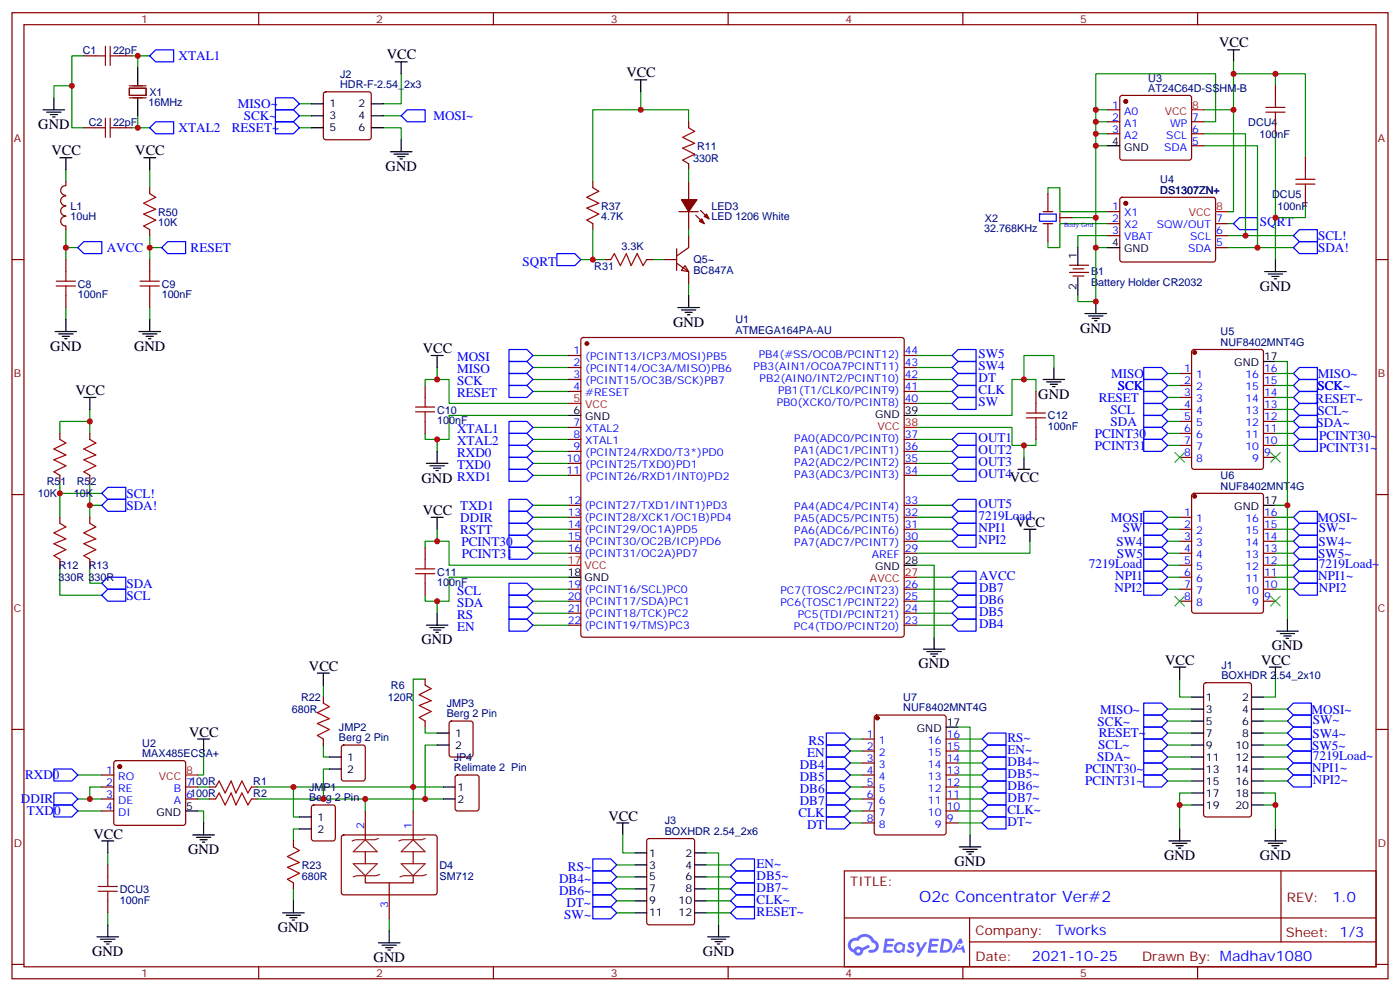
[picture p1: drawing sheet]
<svg xmlns="http://www.w3.org/2000/svg" width="412mm" height="292mm" viewBox="0 0 412 292" stroke-linecap="round" stroke-linejoin="round" font-family="sans-serif">
<g fill="none" stroke="#870000" stroke-width=".35">
<path d="M3.5 3.7h405.4v284.4h-405.4zM7.1 7.3h398.2v277.3h-398.2zM76.2 3.7v3.6M145.3 3.7v3.6M214.5 3.7v3.6M283.6 3.7v3.6M352.8 3.7v3.6M3.5 76.4h3.6M405.3 76.4h3.6M3.5 145.6h3.6M405.3 145.6h3.6M3.5 214.7h3.6"/>
<path d="M405.3 214.7h3.6M248.7 256.3h156.6v28.3h-156.6zM377.3 256.4v20.8M248.7 270.2h156.5M285.6 277.2h119.6M285.6 270.2v14.1M3.5 283.8h3.6M76.2 284.6v3.5M145.3 284.6v3.5M214.5 284.6v3.5M283.6 284.6v3.5M352.8 284.6v3.5"/>
<path d="M405.3 283.8h3.6"/>
</g>
<g fill="#5487ff">
<path d="M267.7 277.5a1.22 1.22 0 0 1 1.7 .3l-.4 .5a.47 .47 0 0 0-.3-.4 .47 .47 0 0 0-.5 .2l.1 .3a1.14 1.14 0 0 1 .8 1.7 1.14 1.14 0 0 1-1.9 0l-.2-.2 .5-.5 .7 .4a.29 .29 0 0 0 .3-.3 .29 .29 0 0 0-.2-.3 1.04 1.04 0 0 1-.6-1.7z"/>
<path d="M260.7 276.3h2.4l.3 .1-.2 .5-1.8 .1-.1 .9h1.5l.3 .3-.3 .4h-1.6l-.2 1.1h1.7l.2 .3-.2 .4h-2.6z"/>
<path d="M273.8 276.3h2.4l.3 .1-.1 .5-1.8 .1-.2 .9h1.6l.3 .3-.4 .4h-1.6l-.1 1.1h1.7l.2 .3-.2 .4h-2.6z"/>
<path d="M282.6 276.3h.7l.3 1.2-.6 .3a.69 .69 0 0 0-1 .3 .69 .69 0 0 0 .4 1 .69 .69 0 0 0 .9-.6l.5-.3 .6 2.2h-.8l-.2-.9h-1.8l-.5 .9h-.8z"/>
<path d="M269.8 277.3h.8l.6 1.9 1.1-1.9h.9l-2.6 4.2h-.8l.9-1.5z"/>
<path d="M277.4 276.3l-.6 4.1h1.3a2.11 2.11 0 0 0 2.5-2.1 2.11 2.11 0 0 0-2.5-2zM278.1 277a1.39 1.39 0 0 1 1.7 1.4 1.39 1.39 0 0 1-1.8 1.3h-.3z"/>
<path d="M263.7 277.9a1.54 1.54 0 0 0-.1 2.1 1.54 1.54 0 0 0 2.2 .2l.6 .2 .3-2.3-.2-.2-.4-.1a1.49 1.49 0 0 0-2.4 .1zM264 278.9a.94 .94 0 0 1 1.8 0 .94 .94 0 0 1-1.8 0z"/>
<path d="M250.4 276.6a2.18 2.18 0 0 0 1.1 3.8 1.44 1.44 0 0 0 1.6 .9 1.44 1.44 0 0 0 1.2-1.5l2-1-.5-.7-1.9 .9a1.47 1.47 0 0 0-2.4 .5 1.39 1.39 0 0 1-.7-2 1.39 1.39 0 0 1 2-.5 2.12 2.12 0 0 1 2.2-1.3 2.12 2.12 0 0 1 1.9 1.7 1.14 1.14 0 0 1 1.1 1.4 1.14 1.14 0 0 1-1.7 .8 .43 .43 0 0 0-.5 .3 .43 .43 0 0 0 .4 .5 1.98 1.98 0 0 0 2.5-1.2 1.98 1.98 0 0 0-1.2-2.5 3.1 3.1 0 0 0-5.3-.7l-.9 .1zM252.3 279.9a.55 .55 0 0 1 1.1 0 .55 .55 0 0 1-1.1 0z"/>
<circle cx="282.6" cy="278.4" r=".26"/>
</g>
<g fill="none" stroke="#000" stroke-width=".35">
<path d="M40.6 20v5.3M116.4 18.2h3.5M118.2 18.2v3.5M361.6 14.7h3.5M363.4 14.7v3.5M12.7 32.3h6.3M13.8 33h4.2M14.8 33.7h2.1M15.5 34.4h.7M15.9 28.8v3.5M40.6 28.8v5.3M91.7 30.6h3.5"/>
<path d="M91.7 34.1h3.5M91.7 37.6h3.5M109.4 30.6h3.5M109.4 34.1h3.5M109.4 37.6h3.5M187 23.5h3.5M188.7 23.5v3.5M17.6 46.4h3.6M19.4 46.4v3.6M42.3 46.4h3.6M44.1 46.4v3.6M115 44.7h6.4"/>
<path d="M116.1 45.4h4.2M117.1 46.1h2.1M117.8 46.8h.7M118.2 41.1v3.6M326.3 42.9h3.5M317.5 72.9v5.3M326.3 72.9h3.5M372.5 79.9h6.4M375.7 76.4v3.5M16.2 97.6h6.4M17.3 98.3h4.2M18.3 99h2.2"/>
<path d="M19 99.7h.8M19.4 94.1v3.5M40.9 97.6h6.4M42 98.3h4.2M43 99h2.2M43.7 99.7h.7M44.1 94.1v3.5M199.7 90.5h6.3M200.7 91.2h4.3M201.8 91.9h2.1M202.5 92.6h.7M202.8 87v3.5"/>
<path d="M317.5 81.7v5.3M319.6 92.3h6.4M320.7 93h4.2M321.7 93.7h2.1M322.4 94.4h.7M322.8 88.8v3.5M373.6 80.6h4.2M374.6 81.4h2.2M375.4 82.1h.7M24.7 117h3.5M26.5 117v3.5M127 104.6h3.5"/>
<path d="M128.8 104.6v3.6M307.3 111.7h6.3M308.3 112.4h4.3M309.4 113.1h2.1M310.1 113.8h.7M310.4 108.2v3.5M372.2 106.4h3.5M125.6 136.4h6.3M126.6 137.1h4.3M127.7 137.8h2.1M128.4 138.5h.7M128.8 132.9v3.5"/>
<path d="M167.6 122.3h3.5M266.3 122.3h3.6M299.9 138.1h3.5M301.6 134.6v3.5M127 152.3h3.5M128.8 152.3v3.5M301.6 155.8h3.6M303.4 155.8v3.5M372.2 148.7h3.5M167.6 169.9h3.5M266.3 166.4h3.6M93.5 198.1h3.5"/>
<path d="M95.2 198.1v3.5M125.6 184h6.3M126.6 184.7h4.3M127.7 185.4h2.1M128.4 186.1h.7M128.8 180.5v3.5M272 191.1h6.3M273 191.8h4.3M274.1 192.5h2.1M274.8 193.2h.7M275.2 187.5v3.6M345.7 196.4h3.5"/>
<path d="M347.5 196.4v3.5M373.9 196.4h3.6M375.7 196.4v3.5M376.1 185.8h6.3M377.1 186.5h4.3M378.2 187.2h2.1M378.9 187.9h.7M379.2 182.2v3.6M58.2 217.5h3.5M60 217.5v3.6M128.8 215.8h3.5M128.8 219.3h3.5"/>
<path d="M278.7 214h3.5M351 215.8h3.5M351 219.3h3.5M351 205.2h3.5M351 208.7h3.5M351 212.2h3.5M368.7 215.8h3.5M368.7 219.3h3.5M368.7 205.2h3.5M368.7 208.7h3.5M368.7 212.2h3.5M54.7 238.7h3.5"/>
<path d="M97 222.8h3.5M97 226.3h3.5M130.5 231.6h3.6M130.5 235.2h3.6M351 222.8h3.5M351 226.3h3.5M351 229.9h3.5M351 233.4h3.5M351 236.9h3.5M368.7 222.8h3.5M368.7 226.3h3.5M368.7 229.9h3.5"/>
<path d="M368.7 233.4h3.5M368.7 236.9h3.5M30 247.5h3.5M31.7 247.5v3.5M56.8 245.7h6.3M57.9 246.5h4.2M58.9 247.2h2.1M59.6 247.9h.7M60 242.2v3.5M88.2 240.5h3.5M88.2 244h3.5M181.7 242.2h3.5"/>
<path d="M183.4 242.2v3.5M187 251h3.5M187 254.6h3.5M187 258.1h3.5M204.6 251h3.5M204.6 254.6h3.5M204.6 258.1h3.5M282.6 249.3h6.3M283.6 250h4.3M284.7 250.7h2.1M285.4 251.4h.7M285.8 245.7v3.6"/>
<path d="M344.3 247.5h6.4M345.4 248.2h4.2M346.4 248.9h2.1M347.1 249.6h.7M347.5 244v3.5M372.5 247.5h6.4M373.6 248.2h4.2M374.6 248.9h2.2M375.4 249.6h.7M375.7 244v3.5M28.6 275.7h6.3M29.6 276.4h4.3"/>
<path d="M30.7 277.1h2.1M31.4 277.8h.7M31.7 272.2v3.5M83.3 268.7h6.3M84.3 269.4h4.2M85.4 270.1h2.1M86.1 270.8h.7M86.4 265.1v3.6M111.5 277.5h6.3M112.5 278.2h4.3M113.6 278.9h2.1M114.3 279.6h.7"/>
<path d="M114.7 274v3.5M187 268.7h3.5M187 261.6h3.5M187 265.1h3.5M204.6 268.7h3.5M204.6 261.6h3.5M204.6 265.1h3.5M208.5 275.7h6.3M209.5 276.4h4.3M210.6 277.1h2.1M211.3 277.8h.7M211.7 272.2v3.5"/>
</g>
<g fill="none" stroke="#008700" stroke-width=".35">
<path d="M24.7 16.4h-3.5v21.2h3.5M38.8 16.4h1.8v3.6M40.6 16.4h3.5M363.4 18.2v44.1h-1.8M21.2 25.3h-5.3v3.5M40.6 34.1v3.5h-1.8M40.6 37.6h3.5M88.2 37.6h3.5M88.2 34.1h3.5M88.2 30.6h3.5M112.9 37.6h5.3v3.5M112.9 34.1h5.3"/>
<path d="M118.2 21.7v8.9h-5.3M188.7 27v5.3M202.8 35.8v-3.5h-28.2v21.2M322.8 32.3h3.5M322.8 35.8h3.5M322.8 39.4h3.5M354.5 39.4h12.4v30h-5.3M354.5 35.8h3.6v-14.1h-35.3v67.1h-5.3v-1.8M354.5 32.3h8.9M363.4 21.7h12.3v3.6M375.7 21.7h8.8v24.7M375.7 39.4v37"/>
<path d="M19.4 50v3.5M44.1 50v5.2M202.8 50v3.5M308.7 57v-1.8h3.5v7.1h14.1M322.8 42.9h3.5M354.5 42.9h15.9v30h-8.8M19.4 72.9h3.5M19.4 67.6v8.8M44.1 72.9h3.5M44.1 69.4v7M171.1 76.4h3.5M174.6 67.6v8.8h3.6"/>
<path d="M192.3 76.4h3.5M202.8 67.6v1.8M315.7 64.1h7.1M322.8 72.9h3.5M326.3 69.4h-8.8v3.5M326.3 65.8h-14.1v7.1h-3.5v-1.8M361.6 65.8h1.8M366.9 69.4h14.1M370.4 72.9h10.6M384.5 60.5v3.6h-8.8M19.4 90.5v3.6M44.1 90.5v3.6"/>
<path d="M202.8 83.5v3.5M125.2 113.5v-1.8h7.1v7h35.3M128.8 108.2v3.5M157 115.2h10.6M157 111.7h10.6M157 108.2h10.6M157 104.6h10.6M269.9 115.2h10.6M269.9 111.7h10.6M269.9 118.7h10.6M269.9 108.2h10.6M269.9 104.6h10.6"/>
<path d="M305.2 115.2v-3.5h-7.1v10.6h-28.2M310.4 108.2v-3.6h-8.8v7.1M344 109.9h3.5M344 113.5h3.5M344 117h3.5M375.7 106.4h3.5v75.8M375.7 109.9h5.3M375.7 113.5h5.3M375.7 117h5.3M17.6 127.6v-3.6h8.9v3.6M26.5 120.5v3.5M128.8 129.3v3.6"/>
<path d="M157 139.9h10.6M157 136.4h10.6M157 132.9h10.6M157 129.3h10.6M157 125.8h10.6M167.6 122.3h-35.3v7h-7.1v-1.7M269.9 125.8h28.2v5.3h7.1v-1.8M269.9 139.9h10.6M269.9 136.4h10.6M269.9 132.9h10.6M269.9 129.3h10.6M301.6 131.1v3.5"/>
<path d="M344 120.5h3.5M344 124h3.5M344 127.6h3.5M344 131.1h3.5M375.7 120.5h5.3M375.7 124h5.3M375.7 127.6h5.3M375.7 131.1h5.3M17.6 145.2h12.4M17.6 141.7v10.6M26.5 148.7h3.5M26.5 141.7v10.6"/>
<path d="M128.8 155.8v3.5M157 159.3h10.6M157 155.8h10.6M157 152.3h10.6M157 148.7h10.6M269.9 159.3h10.6M269.9 155.8h10.6M269.9 152.3h10.6M269.9 148.7h10.6M303.4 159.3v3.5h-33.5M344 159.3h3.5M344 155.8h3.5"/>
<path d="M344 152.3h3.5M375.7 159.3h5.3M375.7 155.8h5.3M375.7 152.3h5.3M375.7 148.7h3.5M17.6 166.4v8.8h12.4M26.5 166.4v5.3h3.5M125.2 161.1v-1.8h7.1v7.1h35.3M128.8 177v3.5M157 177h10.6M157 173.4h10.6M157 162.8h10.6"/>
<path d="M167.6 169.9h-35.3v7.1h-7.1v-1.8M269.9 166.4h5.3v21.1M269.9 177h10.6M269.9 173.4h10.6M269.9 169.9h10.6M344 173.4h3.5M344 169.9h3.5M344 162.8h3.5M344 166.4h3.5M375.7 173.4h5.3M375.7 169.9h5.3M375.7 162.8h5.3"/>
<path d="M375.7 166.4h5.3M125.2 199.9h-3.5v31.7h-45.9M157 184h10.6M157 180.5h10.6M269.9 184h10.6M269.9 180.5h10.6M347.5 199.9v5.3h3.5M375.7 199.9v5.3h-3.5M95.2 219.3v3.5h1.8M95.2 201.6v3.6M125.2 214v1.8h3.6M128.8 219.3h-3.6v15.9h-49.4"/>
<path d="M250.5 217.5h3.5M282.2 214h3.6v31.7M282.2 217.5h7.1M344 219.3h7M344 215.8h7M344 212.2h7M344 208.7h7M372.2 219.3h7M372.2 215.8h7M372.2 212.2h7M372.2 208.7h7M22.9 235.2h3.6"/>
<path d="M22.9 238.7h7.1M22.9 228.1h7.1M30 231.6h-3.5v3.6h3.5M58.2 238.7h1.8v3.5M58.2 235.2h3.5M58.2 231.6h3.5M60 221.1v7h-1.8M86.4 231.6v8.9h1.8M97 226.3h-1.8v8.9M107.6 235.2v3.5M125.2 235.2h5.3M130.5 231.6h-8.8v7.1"/>
<path d="M250.5 235.2h3.5M250.5 231.6h3.5M250.5 238.7h3.5M250.5 228.1h3.5M250.5 221.1h3.5M250.5 224.6h3.5M282.2 235.2h7.1M282.2 231.6h7.1M282.2 238.7h7.1M282.2 228.1h7.1M282.2 221.1h7.1M282.2 224.6h7.1"/>
<path d="M344 222.8h7M344 226.3h7M344 229.9h7M347.5 236.9h3.5M351 233.4h-3.5v10.6M372.2 233.4h3.5v10.6M372.2 222.8h7M372.2 236.9h3.5M372.2 226.3h7M372.2 229.9h7M31.7 251v3.6M88.2 244h-1.8v3.5"/>
<path d="M181.7 254.6h5.3M181.7 258.1h5.3M183.4 245.7v5.3h3.6M208.1 251h3.6v21.2M208.1 254.6h7.1M208.1 258.1h7.1M250.5 242.2h3.5M282.2 242.2h7.1M31.7 268.7v3.5M86.4 261.6v3.5M114.7 270.4v3.6M181.7 261.6h5.3"/>
<path d="M181.7 265.1h5.3M181.7 268.7h5.3M208.1 261.6h7.1M208.1 265.1h7.1M208.1 268.7h7.1"/>
</g>
<g fill="none" stroke="#a10000" stroke-width=".35">
<path d="M28.2 16.4h2.8M31 13.6v5.7M32.5 16.4h2.8M32.5 13.6v5.7M28.2 37.6h2.8M31 34.8v5.6M32.5 34.8v5.6M32.5 37.6h2.8M202.8 37.6l1.8 1.1-3.5 1.7 3.5 1.8-3.5 1.4 3.5 1.8-3.5 1.7 1.7 1.1M372.9 33h5.6M372.9 31.6h5.6M375.7 28.8v2.8"/>
<path d="M375.7 33v2.8M44.1 57l1.8 1.1-3.6 1.7 3.6 1.8-3.6 1.4 3.6 1.8-3.6 1.7 1.8 1.1M174.6 55.2l1.8 1.1-3.5 1.8 3.5 1.7-3.5 1.4 3.5 1.8-3.5 1.8 1.7 1M381.7 54.2h5.6M381.7 52.8h5.6M384.5 50v2.8M384.5 54.2v2.8M19.4 79.9v2.9M44.1 79.9v2.9M179.9 76.4l1.1-1.8 1.7 3.6 1.8-3.6 1.4 3.6 1.8-3.6 1.7 3.6 1.1-1.8M16.6 84.2h5.6M16.6 82.8h5.6"/>
<path d="M19.4 84.2v2.8M41.3 84.2h5.6M41.3 82.8h5.6M44.1 84.2v2.8M122.4 119.8h5.7M125.2 117v2.8M305.2 118.7v2.9M17.6 129.3l1.8 1.1-3.5 1.8 3.5 1.7-3.5 1.4 3.5 1.8-3.5 1.8 1.7 1M26.5 129.3l1.7 1.1-3.5 1.8 3.5 1.7-3.5 1.4 3.5 1.8-3.5 1.8 1.8 1M122.4 121.2h5.7M125.2 121.2v2.8M302.3 123h5.7"/>
<path d="M302.3 121.6h5.7M305.2 123v2.8M17.6 154l1.8 1.1-3.5 1.7 3.5 1.8-3.5 1.4 3.5 1.8-3.5 1.7 1.7 1.1M26.5 154l1.7 1.1-3.5 1.7 3.5 1.8-3.5 1.4 3.5 1.8-3.5 1.7 1.8 1.1M122.4 168.8h5.7M122.4 167.4h5.7M125.2 164.6v2.8M125.2 168.8v2.9M95.2 206.9l1.8 1.1-3.5 1.8 3.5 1.7-3.5 1.4 3.5 1.8-3.5 1.8 1.7 1M125.2 201.6l1.8 1.1-3.5 1.8 3.5 1.7-3.5 1.4 3.5 1.8-3.5 1.8 1.7 1M63.5 235.2l1.1-1.8 1.7 3.5 1.8-3.5 1.4 3.5 1.8-3.5 1.7 3.5 1.1-1.7M63.5 231.6l1.1-1.7 1.7 3.5 1.8-3.5 1.4 3.5 1.8-3.5 1.7 3.5 1.1-1.8"/>
<path d="M31.7 258.1v2.8M86.4 249.3l1.8 1-3.5 1.8 3.5 1.8-3.5 1.4 3.5 1.7-3.5 1.8 1.7 1.1M28.9 262.3h5.7M28.9 260.9h5.7M31.7 262.3v2.8"/>
</g>
<g fill="none" stroke="#870000" stroke-width=".35">
<path d="M24.7 16.4h3.5M35.3 16.4h3.5M24.7 37.6h3.5M35.3 37.6h3.5M95.5 27.2l.5-.2h12.7l.5 .2 .2 .5v12.7l-.3 .5-.4 .2h-12.7l-.5-.2-.3-.5v-12.7zM202.8 35.8v1.8M326.3 32.3h3.5M326.3 35.8h3.5M326.3 39.4h3.5M330.1 28.3l.5-.2h19.7l.5 .2 .2 .5v17.6l-.2 .5-.5 .2h-19.7l-.5-.2-.3-.5v-17.6zM351 35.8h3.5M351 39.4h3.5"/>
<path d="M375.7 25.3v3.5M375.7 35.8v3.6M19.4 57.7a1.41 1.41 0 0 0-1.5 1.4 1.41 1.41 0 0 0 1.5 1.4M19.4 54.7a1.41 1.41 0 0 0-1.5 1.4 1.41 1.41 0 0 0 1.5 1.4M19.4 53.5v1M44.1 55.2v1.8M174.6 53.5v1.7M202.8 48.2v1.8M202.8 53.5v5.3M308.7 57v5.3M330.1 58.3l.5-.2h27l.5 .7-.1 17.9-.6 .4h-27.1l-.5-.7v-17.6zM351 42.9h3.5"/>
<path d="M384.5 46.4v3.6M384.5 57v3.5M19.4 60.7a1.41 1.41 0 0 0-1.5 1.4 1.41 1.41 0 0 0 1.5 1.4M19.4 63.7a1.41 1.41 0 0 0-1.5 1.4 1.41 1.41 0 0 0 1.5 1.4v1.1M19.4 76.4v3.5M44.1 67.6v1.8M44.1 76.4v3.5M174.6 65.8v1.8M178.2 76.4h1.7M190.5 76.4h1.8M195.8 76.4h3.5M199.3 77.5l3.5 2.4v3.6"/>
<path d="M199.3 73.2v6.4M200 62.3h5.7M201.8 78.2l1 1.7-2.1-.3zM202.8 62.3v5.3M202.8 69.4v3.5l-3.5 2.5M205 63.4l2.4 2.4M206.4 61.9l2.4 2.5M307.3 62.3h2.8M307.3 65.8h2.8M308.7 65.8v5.3M312.2 62.7v2.8M312.2 64.1h3.5"/>
<path d="M315 78.1h5.7M316.1 79.1h3.2M326.3 62.3h3.5M326.3 65.8h3.5M326.3 69.4h3.5M358.1 65.8h3.5M358.1 69.4h3.5M358.1 72.9h3.5M19.4 87v3.5M44.1 87v3.5M171.3 99.5l.5-.2h93.8l.5 .2 .2 .5v86.8l-.2 .5-.5 .2h-93.8l-.5-.2-.2-.5v-86.8zM315 80.2h5.7"/>
<path d="M316.1 81.2h3.2M125.2 113.5v3.5M167.6 104.6h3.5M167.6 108.2h3.5M167.6 111.7h3.5M167.6 115.2h3.5M266.3 104.6h3.6M266.3 108.2h3.6M266.3 111.7h3.6M266.3 115.2h3.6M266.3 118.7h3.6M305.2 115.2v3.5"/>
<path d="M347.5 109.9h3.5M347.5 113.5h3.5M347.5 117h3.5M351.2 103.1l.5-.2h19.8l.6 .4 .1 34.1-.5 .7h-20l-.6-.4-.1-34.1zM372.2 109.9h3.5M372.2 113.5h3.5M372.2 117h3.5M17.6 127.6v1.7M17.6 139.9v1.8M26.5 127.6v1.7M26.5 139.9v1.8M125.2 124v3.6"/>
<path d="M167.6 125.8h3.5M167.6 129.3h3.5M167.6 132.9h3.5M167.6 136.4h3.5M167.6 139.9h3.5M266.3 129.3h3.6M266.3 132.9h3.6M266.3 136.4h3.6M266.3 139.9h3.6M305.2 125.8v3.5M347.5 120.5h3.5M347.5 124h3.5"/>
<path d="M347.5 127.6h3.5M347.5 131.1h3.5M347.5 134.6h3.5M372.2 120.5h3.5M372.2 124h3.5M372.2 127.6h3.5M372.2 131.1h3.5M372.2 134.6h3.5M17.6 152.3v1.7M26.5 152.3v1.7M167.6 148.7h3.5M167.6 152.3h3.5"/>
<path d="M167.6 155.8h3.5M167.6 159.3h3.5M266.3 148.7h3.6M266.3 152.3h3.6M266.3 155.8h3.6M266.3 159.3h3.6M347.5 152.3h3.5M347.5 155.8h3.5M347.5 159.3h3.5M351.2 145.4l.5-.2h19.8l.6 .4 .1 34.2-.5 .6-20 .1-.6-.5-.1-34.1zM372.2 152.3h3.5M372.2 155.8h3.5"/>
<path d="M372.2 159.3h3.5M17.6 164.6v1.8M26.5 164.6v1.8M125.2 161.1v3.5M125.2 171.7v3.5M167.6 162.8h3.5M167.6 173.4h3.5M167.6 177h3.5M266.3 162.8h3.6M266.3 173.4h3.6M266.3 177h3.6M347.5 162.8h3.5"/>
<path d="M347.5 173.4h3.5M347.5 177h3.5M347.5 166.4h3.5M347.5 169.9h3.5M372.2 162.8h3.5M372.2 173.4h3.5M372.2 177h3.5M372.2 166.4h3.5M372.2 169.9h3.5M125.2 199.9v1.7M167.6 180.5h3.5M167.6 184h3.5"/>
<path d="M266.3 180.5h3.6M266.3 184h3.6M95.2 205.2v1.7M95.2 217.5v1.8M100.8 219.5l.4-.2h5.7l.6 .4 .1 9.5-.5 .6-5.9 .1-.6-.5-.1-9.4zM125.2 212.2v1.8M132.5 212.4l.5-.2h5.6l.7 .5v9.4l-.4 .7h-5.9l-.7-.4v-9.5zM254 217.5h3.5M257.8 210.7l.4-.2h19.8l.6 .4 .1 34.1-.5 .7h-20l-.6-.4-.1-34.1zM278.7 217.5h3.5M354.8 201.1l.4-.2h12.7l.7 .5 .1 38.3-.5 .7-13 .1-.6-.5-.1-38.4zM30 235.2h3.5"/>
<path d="M30 231.6h3.5M30 228.1h3.5M30 238.7h3.5M33.7 224.1l.5-.2h19.8l.5 .2 .2 .5v17.6l-.3 .5-.4 .2h-19.8l-.5-.2-.2-.5v-17.6zM54.7 235.2h3.5M54.7 231.6h3.5M61.7 235.2h1.8M61.7 231.6h1.8M74.1 235.2h1.7M74.1 231.6h1.7M92 237.1l.4-.2h5.7l.6 .5 .1 9.4-.5 .7h-5.9l-.6-.5-.1-9.4zM107.6 238.7v8.5"/>
<path d="M121.7 238.7v8.5M134.3 228.3l.5-.2h5.6l.7 .4v9.5l-.5 .6-5.8 .1-.7-.5v-9.4zM254 235.2h3.5M254 231.6h3.5M254 228.1h3.5M254 238.7h3.5M254 221.1h3.5M254 224.6h3.5M278.7 235.2h3.5M278.7 231.6h3.5M278.7 228.1h3.5M278.7 238.7h3.5"/>
<path d="M278.7 221.1h3.5M278.7 224.6h3.5M31.7 254.6v3.5M86.4 247.5v1.8M86.4 259.9v1.7M100.8 246l.4-.3 27.1 .1 .5 .7-.1 16.5-.6 .4-27.1-.1-.5-.6v-16.2zM107.6 257.7v2.2h14.1v-2.2M107.6 250.7v3.5M114.7 259.9v10.5M121.7 250.7v3.5M190.7 247l.5-.2h12.7l.7 .4v24.3l-.5 .6-12.9 .1-.6-.5-.1-24.2zM254 242.2h3.5"/>
<path d="M278.7 242.2h3.5M31.7 265.1v3.6"/>
</g>
<g fill="none" stroke="#00f" stroke-width=".35">
<path d="M44.1 16.4l1.8-1.7h5.3v3.5h-5.3zM44.1 37.6l1.8-1.8h5.3v3.6h-5.3zM81.1 35.8h5.3l1.8 1.8-1.8 1.8h-5.3zM81.1 32.3h5.3l1.8 1.8-1.8 1.7h-5.3zM81.1 28.8h5.3l1.8 1.8-1.8 1.7h-5.3zM119.9 32.3h5.3v3.5h-5.3l-1.7-1.7zM22.9 72.9l1.8-1.8h5.3v3.5h-5.3zM47.6 72.9l1.8-1.8h5.3v3.5h-5.3zM164 74.6h5.3l1.8 1.8-1.8 1.8h-5.3zM365.1 64.1h5.3v3.5h-5.3l-1.7-1.8zM381 69.4l1.8-1.8h5.3v3.5h-5.3zM381 72.9l1.8-1.8h5.3v3.5h-5.3z"/>
<path d="M149.9 113.5h5.3l1.8 1.7-1.8 1.8h-5.3zM149.9 109.9h5.3l1.8 1.8-1.8 1.8h-5.3zM149.9 106.4h5.3l1.8 1.8-1.8 1.7h-5.3zM149.9 102.9h5.3l1.8 1.7-1.8 1.8h-5.3zM280.5 104.6l1.7-1.7h5.3v3.5h-5.3zM280.5 111.7l1.7-1.8h5.3v3.6h-5.3zM280.5 118.7l1.7-1.7h5.3v3.5h-5.3zM282.2 106.4h5.3v3.5h-5.3l-1.7-1.7zM282.2 113.5h5.3v3.5h-5.3l-1.7-1.8zM336.9 111.7h5.3l1.8 1.8-1.8 1.7h-5.3zM336.9 118.7h5.3l1.8 1.8-1.8 1.8h-5.3zM336.9 108.2h5.3l1.8 1.7-1.8 1.8h-5.3z"/>
<path d="M336.9 115.2h5.3l1.8 1.8-1.8 1.7h-5.3zM381 117l1.8-1.8h5.3v3.5h-5.3zM381 109.9l1.8-1.7h5.3v3.5h-5.3zM382.8 118.7h5.3v3.6h-5.3l-1.8-1.8zM382.8 111.7h5.3v3.5h-5.3l-1.8-1.7zM149.9 138.1h5.3l1.8 1.8-1.8 1.8h-5.3zM149.9 134.6h5.3l1.8 1.8-1.8 1.7h-5.3zM149.9 131.1h5.3l1.8 1.8-1.8 1.7h-5.3zM149.9 127.6h5.3l1.8 1.7-1.8 1.8h-5.3zM149.9 124h5.3l1.8 1.8-1.8 1.8h-5.3zM280.5 136.4l1.7-1.8h5.3v3.5h-5.3zM282.2 127.6h5.3v3.5h-5.3l-1.7-1.8z"/>
<path d="M282.2 131.1h5.3v3.5h-5.3l-1.7-1.7zM282.2 138.1h5.3v3.6h-5.3l-1.7-1.8zM336.9 129.3h5.3l1.8 1.8-1.8 1.8h-5.3zM336.9 122.3h5.3l1.8 1.7-1.8 1.8h-5.3zM336.9 125.8h5.3l1.8 1.8-1.8 1.7h-5.3zM381 124l1.8-1.7h5.3v3.5h-5.3zM382.8 125.8h5.3v3.5h-5.3l-1.8-1.7zM382.8 129.3h5.3v3.6h-5.3l-1.8-1.8zM30 148.7l1.7-1.7h5.3v3.5h-5.3zM30 145.2l1.7-1.8h5.3v3.6h-5.3zM149.9 157.6h5.3l1.8 1.7-1.8 1.8h-5.3zM149.9 154h5.3l1.8 1.8-1.8 1.8h-5.3z"/>
<path d="M149.9 150.5h5.3l1.8 1.8-1.8 1.7h-5.3zM149.9 147h5.3l1.8 1.7-1.8 1.8h-5.3zM280.5 152.3l1.7-1.8h5.3v3.5h-5.3zM280.5 159.3l1.7-1.7h5.3v3.5h-5.3zM282.2 154h5.3v3.6h-5.3l-1.7-1.8zM282.2 147h5.3v3.5h-5.3l-1.7-1.8zM336.9 157.6h5.3l1.8 1.7-1.8 1.8h-5.3zM336.9 154h5.3l1.8 1.8-1.8 1.8h-5.3zM336.9 150.5h5.3l1.8 1.8-1.8 1.7h-5.3zM381 159.3l1.8-1.7h5.3v3.5h-5.3zM381 155.8l1.8-1.8h5.3v3.6h-5.3zM381 152.3l1.8-1.8h5.3v3.5h-5.3z"/>
<path d="M30 175.2l1.7-1.8h5.3v3.6h-5.3zM30 171.7l1.7-1.8h5.3v3.5h-5.3zM149.9 161.1h5.3l1.8 1.7-1.8 1.8h-5.3zM149.9 178.7h5.3l1.8 1.8-1.8 1.7h-5.3zM149.9 175.2h5.3l1.8 1.8-1.8 1.7h-5.3zM149.9 171.7h5.3l1.8 1.7-1.8 1.8h-5.3zM280.5 173.4l1.7-1.7h5.3v3.5h-5.3zM282.2 178.7h5.3v3.5h-5.3l-1.7-1.7zM282.2 175.2h5.3v3.5h-5.3l-1.7-1.7zM282.2 168.1h5.3v3.6h-5.3l-1.7-1.8zM336.9 161.1h5.3l1.8 1.7-1.8 1.8h-5.3zM336.9 164.6h5.3l1.8 1.8-1.8 1.7h-5.3z"/>
<path d="M336.9 168.1h5.3l1.8 1.8-1.8 1.8h-5.3zM336.9 171.7h5.3l1.8 1.7-1.8 1.8h-5.3zM381 162.8l1.8-1.7h5.3v3.5h-5.3zM381 166.4l1.8-1.8h5.3v3.5h-5.3zM381 169.9l1.8-1.8h5.3v3.6h-5.3zM381 173.4l1.8-1.7h5.3v3.5h-5.3zM149.9 182.2h5.3l1.8 1.8-1.8 1.8h-5.3zM282.2 182.2h5.3v3.6h-5.3l-1.7-1.8zM243.4 215.8h5.3l1.8 1.7-1.8 1.8h-5.3zM243.4 219.3h5.3l1.8 1.8-1.8 1.7h-5.3zM291 215.8h5.3v3.5h-5.3l-1.7-1.8zM336.9 214h5.3l1.8 1.8-1.8 1.7h-5.3z"/>
<path d="M336.9 206.9h5.3l1.8 1.8-1.8 1.8h-5.3zM336.9 217.5h5.3l1.8 1.8-1.8 1.8h-5.3zM336.9 210.5h5.3l1.8 1.7-1.8 1.8h-5.3zM379.2 208.7l1.8-1.8h5.3v3.6h-5.3zM379.2 212.2l1.8-1.7h5.3v3.5h-5.3zM379.2 215.8l1.8-1.8h5.3v3.5h-5.3zM381 217.5h5.3v3.6h-5.3l-1.8-1.8zM15.9 233.4h5.3l1.7 1.8-1.7 1.7h-5.3zM15.9 236.9h5.3l1.7 1.8-1.7 1.8h-5.3zM15.9 226.3h5.3l1.7 1.8-1.7 1.8h-5.3zM243.4 222.8h5.3l1.8 1.8-1.8 1.7h-5.3zM243.4 226.3h5.3l1.8 1.8-1.8 1.8h-5.3z"/>
<path d="M243.4 229.9h5.3l1.8 1.7-1.8 1.8h-5.3zM243.4 233.4h5.3l1.8 1.8-1.8 1.7h-5.3zM243.4 236.9h5.3l1.8 1.8-1.8 1.8h-5.3zM289.3 221.1l1.7-1.8h5.3v3.5h-5.3zM289.3 224.6l1.7-1.8h5.3v3.5h-5.3zM289.3 228.1l1.7-1.8h5.3v3.6h-5.3zM289.3 235.2l1.7-1.8h5.3v3.5h-5.3zM289.3 238.7l1.7-1.8h5.3v3.6h-5.3zM291 229.9h5.3v3.5h-5.3l-1.7-1.8zM336.9 224.6h5.3l1.8 1.7-1.8 1.8h-5.3zM336.9 221.1h5.3l1.8 1.7-1.8 1.8h-5.3zM336.9 228.1h5.3l1.8 1.8-1.8 1.7h-5.3z"/>
<path d="M379.2 226.3l1.8-1.7h5.3v3.5h-5.3zM379.2 222.8l1.8-1.7h5.3v3.5h-5.3zM381 228.1h5.3v3.5h-5.3l-1.8-1.7zM174.6 252.8h5.3l1.8 1.8-1.8 1.7h-5.3zM174.6 256.3h5.3l1.8 1.8-1.8 1.8h-5.3zM174.6 259.9h5.3l1.8 1.7-1.8 1.8h-5.3zM215.2 254.6l1.8-1.8h5.2v3.5h-5.2zM217 256.3h5.2v3.6h-5.2l-1.8-1.8zM243.4 240.5h5.3l1.8 1.7-1.8 1.8h-5.3zM291 240.5h5.3v3.5h-5.3l-1.7-1.8zM174.6 263.4h5.3l1.8 1.7-1.8 1.8h-5.3zM174.6 266.9h5.3l1.8 1.8-1.8 1.7h-5.3z"/>
<path d="M215.2 261.6l1.8-1.7h5.2v3.5h-5.2zM215.2 268.7l1.8-1.8h5.2v3.5h-5.2zM217 263.4h5.2v3.5h-5.2l-1.8-1.8z"/>
</g>
<g fill="#870000" stroke="#870000" stroke-width=".35">
<path d="M206 65.1l.7-.7 .7 1.4z"/>
<path d="M207.4 63.7l.7-.7 .7 1.4z"/>
<path d="M200.7 58.8h4.6l-2.5 3.5z"/>
<circle cx="172.9" cy="101.1" r=".53"/>
<circle cx="331.6" cy="59.8" r=".53"/>
<circle cx="331.6" cy="29.8" r=".53"/>
<circle cx="35.3" cy="225.6" r=".53"/>
<circle cx="351.9" cy="146.1" r=".53"/>
<circle cx="351.9" cy="103.8" r=".53"/>
<circle cx="258.4" cy="211.3" r=".53"/>
</g>
<path d="M351 32.3h3.5M358.1 62.3h3.5M167.6 118.7h3.5M266.3 125.8h3.6M167.6 166.4h3.5M266.3 169.9h3.6M54.7 228.1h3.5" fill="none" stroke="#f00" stroke-width=".35"/>
<path d="M38.1 26h4.9v2.1h-4.9zM38.1 25.3h4.9M38.1 28.8h4.9" fill="none" stroke="#871200" stroke-width=".35"/>
<path d="M306.2 63h4.9v2.1h-4.9z" fill="none" stroke="#00c" stroke-width=".35"/>
<path d="M104.1 250.7l3.5-3.5 3.5 3.5zM104.1 254.2h7l-3.5 3.5zM111.5 246.8l-1.1 .4h-5.6l-1.1 .3M111.8 257.4l-1 .3h-5.7l-1 .4M118.2 254.2h7l-3.5 3.5zM121.7 247.2l3.5 3.5h-7zM125.2 246.8l-1 .4h-5.7l-1 .3M125.6 257.4l-1.1 .3h-5.6l-1.1 .4" fill="none" stroke="#8c2424" stroke-width=".35"/>
<path d="M346.1 133.2l2.8 2.8M348.9 133.2l-2.8 2.8M374.3 133.2l2.8 2.8M377.1 133.2l-2.8 2.8M346.1 175.5l2.8 2.9M348.9 175.5l-2.8 2.9M374.3 175.5l2.8 2.9M377.1 175.5l-2.8 2.9" fill="none" stroke="#3c3" stroke-width=".35"/>
<g fill="#c00">
<circle cx="301.6" cy="131.1" r=".88"/>
<circle cx="301.6" cy="111.7" r=".88"/>
<circle cx="128.8" cy="177" r=".88"/>
<circle cx="128.8" cy="159.3" r=".88"/>
<circle cx="128.8" cy="129.3" r=".88"/>
<circle cx="128.8" cy="111.7" r=".88"/>
<circle cx="44.1" cy="72.9" r=".88"/>
<circle cx="19.4" cy="72.9" r=".88"/>
<circle cx="40.6" cy="37.6" r=".88"/>
<circle cx="40.6" cy="16.4" r=".88"/>
<circle cx="21.2" cy="25.3" r=".88"/>
<circle cx="26.5" cy="124" r=".88"/>
<circle cx="26.5" cy="148.7" r=".88"/>
<circle cx="17.6" cy="145.2" r=".88"/>
<circle cx="322.8" cy="88.8" r=".88"/>
<circle cx="322.8" cy="64.1" r=".88"/>
<circle cx="375.7" cy="21.7" r=".88"/>
<circle cx="375.7" cy="64.1" r=".88"/>
<circle cx="363.4" cy="21.7" r=".88"/>
<circle cx="366.9" cy="69.4" r=".88"/>
<circle cx="370.4" cy="72.9" r=".88"/>
<circle cx="363.4" cy="32.3" r=".88"/>
<circle cx="322.8" cy="32.3" r=".88"/>
<circle cx="322.8" cy="35.8" r=".88"/>
<circle cx="322.8" cy="39.4" r=".88"/>
<circle cx="322.8" cy="42.9" r=".88"/>
<circle cx="322.8" cy="72.9" r=".88"/>
<circle cx="188.7" cy="32.3" r=".88"/>
<circle cx="125.2" cy="235.2" r=".88"/>
<circle cx="86.4" cy="231.6" r=".88"/>
<circle cx="95.3" cy="235.2" r=".88"/>
<circle cx="107.6" cy="235.2" r=".88"/>
<circle cx="121.7" cy="231.6" r=".88"/>
<circle cx="26.5" cy="235.2" r=".88"/>
<circle cx="347.5" cy="236.9" r=".88"/>
<circle cx="375.7" cy="236.9" r=".88"/>
<circle cx="379.2" cy="148.7" r=".88"/>
<circle cx="174.6" cy="76.4" r=".88"/>
</g>
<text font-size="4.6" fill="#00f" x="270.8" y="265.4">O2c Concentrator Ver#2</text>
<g font-size="4.2">
<text x="113.9" y="17.5">VCC</text>
<text x="359.1" y="14">VCC</text>
<text x="184.5" y="22.8">VCC</text>
<text x="11.3" y="38">GND</text>
<text x="15.2" y="45.7">VCC</text>
<text x="39.9" y="45.7">VCC</text>
<text x="113.6" y="50.3">GND</text>
<text x="371.1" y="85.6">GND</text>
<text x="198.3" y="96.2">GND</text>
<text x="318.2" y="97.9">GND</text>
<text x="14.8" y="103.2">GND</text>
<text x="39.5" y="103.2">GND</text>
<text x="124.5" y="103.9">VCC</text>
<text x="22.2" y="116.3">VCC</text>
<text x="305.9" y="117.3">GND</text>
<text x="124.2" y="142">GND RXD1</text>
<text x="297.4" y="142">VCC</text>
<text x="124.5" y="151.6">VCC</text>
<text x="299.2" y="155.1">VCC</text>
<text x="124.2" y="189.7">GND</text>
<text x="374.6" y="191.4">GND</text>
<text x="91" y="197.4">VCC</text>
<text x="270.6" y="196.7">GND</text>
<text x="343.3" y="195.7">VCC</text>
<text x="371.5" y="195.7">VCC</text>
<text x="55.7" y="216.8">VCC</text>
<text x="179.2" y="241.5">VCC</text>
<text x="27.5" y="246.8">VCC</text>
<text x="55.4" y="251.4">GND</text>
<text x="281.2" y="254.9">GND</text>
<text x="342.9" y="253.2">GND</text>
<text x="371.1" y="253.2">GND</text>
<text x="81.8" y="274.3">GND</text>
<text x="27.2" y="281.4">GND</text>
<text x="207.1" y="281.4">GND</text>
<text x="110.1" y="283.1">GND</text>
</g>
<g font-size="4.2" fill="#00f">
<text x="392.5" y="265.6">1.0</text>
<text x="310.9" y="275.2">Tworks</text>
<text x="304" y="283">2021-10-25</text>
</g>
<g font-size="3.9" fill="#00f">
<text x="52.6" y="17.7">XTAL1</text>
<text x="70" y="31.9">MISO~</text>
<text x="71.8" y="35.4">SCK~</text>
<text x="127.7" y="35.3">MOSI~</text>
<text x="52.6" y="38.9">XTAL2</text>
<text x="68.3" y="38.9">RESET~</text>
<text x="371.1" y="66.6">SQRT</text>
<text x="388.3" y="70.7">SCL!</text>
<text x="31.5" y="74.2">AVCC</text>
<text x="56.1" y="74.2">RESET</text>
<text x="388.3" y="74.2">SDA!</text>
<text x="153.9" y="78.2">SQRT</text>
<text x="134.6" y="106.4">MOSI</text>
<text x="288.3" y="105.5">SW5</text>
<text x="134.6" y="113.5">SCK</text>
<text x="134.6" y="109.9">MISO</text>
<text x="288.3" y="109">SW4</text>
<text x="288.3" y="112.6">DT</text>
<text x="327.3" y="111.1">MISO</text>
<text x="388.2" y="111.4">MISO~</text>
<text x="134.6" y="117">RESET</text>
<text x="288.3" y="116.1">CLK</text>
<text x="288.3" y="119.6">SW</text>
<text x="323.6" y="118.3">RESET</text>
<text x="329.3" y="114.7">SCK</text>
<text x="387.5" y="118.5">RESET~</text>
<text x="388.1" y="114.9">SCK</text>
<text x="388.1" y="114.9">SCK~</text>
<text x="327.2" y="121.8">SCL</text>
<text x="327.2" y="125.3">SDA</text>
<text x="387.8" y="125.6">SDA~</text>
<text x="388.1" y="122">SCL~</text>
<text x="134.6" y="131.1">XTAL2</text>
<text x="134.6" y="127.6">XTAL1</text>
<text x="288.3" y="130.2">OUT1</text>
<text x="322.5" y="128.9">PCINT30</text>
<text x="388.5" y="129.5">PCINT30~</text>
<text x="134.6" y="134.6">RXD0</text>
<text x="288.3" y="133.7">OUT2</text>
<text x="288.3" y="137.2">OUT3</text>
<text x="322.5" y="132.4">PCINT31</text>
<text x="388.6" y="133.1">PCINT31~</text>
<text x="134.6" y="138.1">TXD0</text>
<text x="288.3" y="140.8">OUT4</text>
<text x="37.2" y="146.5">SCL!</text>
<text x="288.3" y="149.6">OUT5</text>
<text x="37.2" y="150">SDA!</text>
<text x="135.6" y="153.6">DDIR</text>
<text x="135.6" y="150">TXD1</text>
<text x="288.3" y="153.1">7219Load</text>
<text x="327.2" y="153.6">MOSI</text>
<text x="388.1" y="153.6">MOSI~</text>
<text x="135.6" y="157.1">RSTT</text>
<text x="135.9" y="160.6">PCINT30</text>
<text x="288.3" y="156.6">NPI1</text>
<text x="288.3" y="160.2">NPI2</text>
<text x="328.9" y="160.6">SW4</text>
<text x="330.7" y="156.6">SW</text>
<text x="388.4" y="160.6">SW4~</text>
<text x="388.5" y="156.6">SW~</text>
<text x="136" y="164.2">PCINT31</text>
<text x="320.7" y="167.1">7219Load</text>
<text x="329" y="164.2">SW5</text>
<text x="388.3" y="164.2">SW5~</text>
<text x="388.5" y="167.1">7219Load~</text>
<text x="37.2" y="173">SDA</text>
<text x="288.4" y="170.7">AVCC</text>
<text x="328.5" y="170.7">NPI1</text>
<text x="388.3" y="170.7">NPI1~</text>
<text x="37.2" y="176.5">SCL</text>
<text x="134.6" y="178.7">SDA</text>
<text x="134.6" y="175.2">SCL</text>
<text x="288.4" y="177.8">DB6</text>
<text x="288.4" y="174.3">DB7</text>
<text x="328.3" y="174.2">NPI2</text>
<text x="388.5" y="174.2">NPI2</text>
<text x="134.6" y="185.8">EN</text>
<text x="134.6" y="182.2">RS</text>
<text x="288.4" y="184.9">DB4</text>
<text x="288.4" y="181.3">DB5</text>
<text x="323.3" y="213.5">SCK~</text>
<text x="324" y="210">MISO~</text>
<text x="386.4" y="210">MOSI~</text>
<text x="386.7" y="213.1">SW~</text>
<text x="238.2" y="219.3">RS</text>
<text x="296.8" y="218.3">RS~</text>
<text x="296.8" y="221.8">EN~</text>
<text x="323.5" y="220.6">SCL~</text>
<text x="323.6" y="217.1">RESET~</text>
<text x="386.5" y="220.6">SW5~</text>
<text x="386.6" y="217.1">SW4~</text>
<text x="235.6" y="226.3">DB4</text>
<text x="237.7" y="222.8">EN</text>
<text x="296.8" y="225.4">DB4~</text>
<text x="319.7" y="227.6">PCINT30~</text>
<text x="323.2" y="224.1">SDA~</text>
<text x="386.5" y="227.1">NPI1~</text>
<text x="386.7" y="223.6">7219Load~</text>
<text x="7.4" y="229.4">RXD0</text>
<text x="235.6" y="229.9">DB5</text>
<text x="235.6" y="233.4">DB6</text>
<text x="296.8" y="228.9">DB5~</text>
<text x="296.8" y="232.4">DB6~</text>
<text x="319.7" y="231.2">PCINT31~</text>
<text x="386.7" y="230.7">NPI2~</text>
<text x="6.2" y="236.4">DDIR</text>
<text x="7.9" y="240">TXD0</text>
<text x="235.6" y="236.9">DB7</text>
<text x="296.8" y="235.9">DB7~</text>
<text x="296.8" y="239.5">CLK~</text>
<text x="235.2" y="240.5">CLK</text>
<text x="237.7" y="244">DT</text>
<text x="296.8" y="243">DT~</text>
<text x="167.3" y="256.3">RS~</text>
<text x="222.9" y="255.4">EN~</text>
<text x="164.7" y="259.9">DB4~</text>
<text x="164.7" y="263.4">DB6~</text>
<text x="222.9" y="259">DB5~</text>
<text x="222.9" y="262.5">DB7~</text>
<text x="166.8" y="266.9">DT~</text>
<text x="222.9" y="266">CLK~</text>
<text x="222.9" y="269.5">RESET~</text>
<text x="166.2" y="270.4">SW~</text>
</g>
<g font-size="3.9" fill="#800">
<text x="250.5" y="260.9">TITLE:</text>
<text x="379.1" y="265.6">REV:</text>
<text x="287.4" y="275.1">Company:</text>
<text x="378.7" y="275.7">Sheet: 1/3</text>
<text x="287.4" y="282.8">Date:</text>
<text x="336.4" y="282.9">Drawn By: Madhav1080</text>
</g>
<g font-size="3.2" fill="#800">
<text x="41.6" y="6.7">1</text>
<text x="110.8" y="6.7">2</text>
<text x="179.9" y="6.7">3</text>
<text x="249.1" y="6.7">4</text>
<text x="318.2" y="6.7">5</text>
<text x="4.1" y="41.8">A</text>
<text x="405.9" y="41.8">A</text>
<text x="4.1" y="111">B</text>
<text x="405.9" y="111">B</text>
<text x="4.1" y="180.1">C</text>
<text x="405.9" y="180.1">C</text>
<text x="4.1" y="249.3">D</text>
<text x="405.9" y="249.3">D</text>
<text x="41.6" y="287.5">1</text>
<text x="110.8" y="287.5">2</text>
<text x="179.9" y="287.5">3</text>
<text x="249.1" y="287.5">4</text>
<text x="318.2" y="287.5">5</text>
</g>
<g font-size="3.2" fill="#000080">
<text x="24.4" y="15.9">C1</text>
<text x="33.3" y="15.9">22pF</text>
<text x="100.2" y="22.9">J2</text>
<text x="338.3" y="24">U3</text>
<text x="44" y="28.3">X1</text>
<text x="100.2" y="26">HDR-F-2.54_2x3</text>
<text x="338.3" y="27">AT24C64D-SSHM-B</text>
<text x="43.7" y="31.3">16MHz</text>
<text x="26.1" y="37">C2</text>
<text x="33.3" y="37">22pF</text>
<text x="367.7" y="37">DCU4</text>
<text x="371" y="40.6">100nF</text>
<text x="204.2" y="47.6">330R</text>
<text x="205.3" y="44">R11</text>
<text x="341.8" y="54">U4</text>
<text x="341.8" y="57">DS1307ZN+</text>
<text x="374.8" y="58.2">DCU5</text>
<text x="20.8" y="64.8">10uH</text>
<text x="20.8" y="61.7">L1</text>
<text x="46.6" y="63.5">R50</text>
<text x="177.1" y="64.9">4.7K</text>
<text x="177.1" y="61.7">R37</text>
<text x="209.5" y="64.8">LED 1206 White</text>
<text x="209.5" y="61.7">LED3</text>
<text x="290.1" y="65.3">X2</text>
<text x="376.3" y="61.7">100nF</text>
<text x="46.6" y="66.6">10K</text>
<text x="289.9" y="68.3">32.768KHz</text>
<text x="183.1" y="73.6">3.3K</text>
<text x="204.3" y="77.5">Q5~</text>
<text x="175.1" y="79.4">R31</text>
<text x="204.3" y="80.7">BC847A</text>
<text x="321.4" y="81.1">B1</text>
<text x="22.9" y="87.7">100nF</text>
<text x="22.9" y="84.7">C8</text>
<text x="47.6" y="87.7">100nF</text>
<text x="47.6" y="84.7">C9</text>
<text x="321.4" y="84.2">Battery Holder CR2032</text>
<text x="216.6" y="95.1">U1</text>
<text x="216.6" y="98.3">ATMEGA164PA-AU</text>
<text x="359.6" y="101.8">NUF8402MNT4G</text>
<text x="359.6" y="98.7">U5</text>
<text x="128.8" y="124.8">100nF</text>
<text x="128.8" y="121.8">C10</text>
<text x="308.7" y="123.4">C12</text>
<text x="308.7" y="126.6">100nF</text>
<text x="13.8" y="142.8">R51</text>
<text x="22.6" y="142.8">R52</text>
<text x="359.6" y="141">U6</text>
<text x="11.2" y="146.3">10K</text>
<text x="21.7" y="146.3">10K</text>
<text x="359.6" y="144.1">NUF8402MNT4G</text>
<text x="17.3" y="167.5">R12</text>
<text x="26.1" y="167.5">R13</text>
<text x="17.2" y="171">330R 330R</text>
<text x="128.8" y="172.4">100nF</text>
<text x="128.8" y="169.4">C11</text>
<text x="359.8" y="196.9">J1</text>
<text x="115.2" y="202.9">R6</text>
<text x="359.8" y="199.9">BOXHDR 2.54_2x10</text>
<text x="86" y="209.9">680R</text>
<text x="88.7" y="206.4">R22</text>
<text x="114.2" y="206.4">120R</text>
<text x="131.6" y="208">JMP3</text>
<text x="266.1" y="209.4">NUF8402MNT4G</text>
<text x="266.1" y="206.3">U7</text>
<text x="99.9" y="215.1">JMP2</text>
<text x="131.6" y="211.2">Berg 2 Pin</text>
<text x="41.9" y="219.8">U2</text>
<text x="99.8" y="218.2">Berg 2 Pin</text>
<text x="41.9" y="222.8">MAX485ECSA+</text>
<text x="133.7" y="227">Relimate 2 Pin</text>
<text x="133.7" y="224">JP4</text>
<text x="74.6" y="231.1">R1</text>
<text x="91" y="232.7">JMP1</text>
<text x="74.6" y="234.6">R2</text>
<text x="91" y="235.9">Berg 2 Pin</text>
<text x="195.8" y="245.7">BOXHDR 2.54_2x6</text>
<text x="195.8" y="242.5">J3</text>
<text x="88.9" y="255.7">R23</text>
<text x="129.5" y="255.7">D4</text>
<text x="35.3" y="262.9">DCU3</text>
<text x="88.9" y="258.9">680R</text>
<text x="129.5" y="258.9">SM712</text>
<text x="35.3" y="265.9">100nF</text>
</g>
<g font-size="3.2">
<text x="97" y="31.6">1</text>
<text x="97" y="35.1">3</text>
<text x="105.6" y="31.6">2</text>
<text x="105.6" y="35.1">4</text>
<text x="97" y="38.7">5</text>
<text x="105.6" y="38.7">6</text>
<text x="327.7" y="42.5">4</text>
<text x="331.2" y="44.3">GND</text>
<text x="317.1" y="76.3" transform="rotate(-90 317.1 76.3)">1</text>
<text x="327.7" y="72.5">4</text>
<text x="331.2" y="74.3">GND</text>
<text x="317.1" y="85.4" transform="rotate(-90 317.1 85.4)">2</text>
<text x="363.6" y="107.8">GND</text>
<text x="372.4" y="106">17</text>
<text x="168.9" y="121.9">6</text>
<text x="172.4" y="123.7">GND</text>
<text x="257.8" y="123">GND</text>
<text x="266.5" y="121.9">39</text>
<text x="372.4" y="148.4">17</text>
<text x="363.6" y="150.1">GND</text>
<text x="257.8" y="167.8">GND</text>
<text x="266.5" y="166">28</text>
<text x="167.2" y="169.5">18</text>
<text x="172.2" y="171">GND</text>
<text x="355.2" y="206.2">1</text>
<text x="355.2" y="209.8">3</text>
<text x="365.9" y="206.2">2</text>
<text x="365.9" y="209.8">4</text>
<text x="270.1" y="215.4">GND</text>
<text x="278.9" y="213.6">17</text>
<text x="355.2" y="213.3">5</text>
<text x="365.9" y="213.3">6</text>
<text x="134.1" y="216.8">1</text>
<text x="134.1" y="220.3">2</text>
<text x="355.2" y="216.8">7</text>
<text x="355.2" y="220.3">9</text>
<text x="363.9" y="220.3">10</text>
<text x="365.9" y="216.8">8</text>
<text x="102.3" y="223.9">1</text>
<text x="102.3" y="227.4">2</text>
<text x="355.2" y="223.9">11</text>
<text x="355.2" y="227.4">13</text>
<text x="363.9" y="223.9">12</text>
<text x="363.9" y="227.4">14</text>
<text x="134.8" y="232.7">1</text>
<text x="355.2" y="230.9">15</text>
<text x="363.9" y="230.9">16</text>
<text x="54.9" y="238.3">5</text>
<text x="134.8" y="236.2">2</text>
<text x="355.2" y="234.5">17</text>
<text x="355.2" y="238">19</text>
<text x="363.9" y="234.5">18</text>
<text x="363.9" y="238">20</text>
<text x="46.1" y="240.1">GND</text>
<text x="93.5" y="241.5">1</text>
<text x="93.5" y="245">2</text>
<text x="191.2" y="252.1">1</text>
<text x="191.2" y="255.6">3</text>
<text x="201.9" y="252.1">2</text>
<text x="201.9" y="255.6">4</text>
<text x="191.2" y="259.2">5</text>
<text x="191.2" y="262.7">7</text>
<text x="201.9" y="259.2">6</text>
<text x="201.9" y="262.7">8</text>
<text x="191.2" y="266.2">9</text>
<text x="191.2" y="269.7">11</text>
<text x="199.9" y="266.2">10</text>
<text x="199.9" y="269.7">12</text>
</g>
<g font-size="3.2" fill="#00f">
<text x="327.7" y="32">1</text>
<text x="327.7" y="35.5">2</text>
<text x="331.2" y="33.7">A0</text>
<text x="351.2" y="35.5">7</text>
<text x="327.7" y="39">3</text>
<text x="331.2" y="37.3">A1</text>
<text x="331.2" y="40.8">A2</text>
<text x="343.6" y="40.8">SCL</text>
<text x="344.7" y="37.3">WP</text>
<text x="351.2" y="39">6</text>
<text x="342.9" y="44.3">SDA</text>
<text x="351.2" y="42.5">5</text>
<text x="327.7" y="61.9">1</text>
<text x="327.7" y="65.5">2</text>
<text x="331.2" y="63.7">X1</text>
<text x="358.2" y="65.5">7</text>
<text x="327.7" y="69">3</text>
<text x="331.2" y="67.2">X2</text>
<text x="331.2" y="70.8">VBAT</text>
<text x="340.7" y="67.2">SQW/OUT</text>
<text x="350.6" y="70.8">SCL</text>
<text x="358.2" y="69">6</text>
<text x="350" y="74.3">SDA</text>
<text x="358.2" y="72.5">5</text>
<text x="168.9" y="104.3">1</text>
<text x="168.9" y="107.8">2</text>
<text x="172.4" y="106">(PCINT13/ICP3/MOSI)PB5</text>
<text x="223.5" y="105.3">PB4(#SS/OC0B/PCINT12)</text>
<text x="266.5" y="104.3">44</text>
<text x="266.5" y="107.8">43</text>
<text x="168.9" y="111.3">3</text>
<text x="172.4" y="109.6">(PCINT14/OC3A/MISO)PB6</text>
<text x="172.4" y="113.1">(PCINT15/OC3B/SCK)PB7</text>
<text x="222" y="108.9">PB3(AIN1/OC0A7PCINT11)</text>
<text x="223.8" y="112.4">PB2(AIN0/INT2/PCINT10)</text>
<text x="266.5" y="111.3">42</text>
<text x="348.8" y="109.6">1</text>
<text x="348.8" y="113.1">2</text>
<text x="352.3" y="111.3">1</text>
<text x="366.8" y="111.3">16</text>
<text x="372.4" y="113.1">15</text>
<text x="372.4" y="109.6">16</text>
<text x="168.9" y="114.9">4</text>
<text x="172.4" y="116.6">#RESET</text>
<text x="228.8" y="119.5">PB0(XCK0/T0/PCINT8)</text>
<text x="229.2" y="115.9">PB1(T1/CLK0/PCINT9)</text>
<text x="266.5" y="114.9">41</text>
<text x="266.5" y="118.4">40</text>
<text x="348.8" y="116.6">3</text>
<text x="352.3" y="114.9">2</text>
<text x="352.3" y="118.4">3</text>
<text x="366.8" y="118.4">14</text>
<text x="366.8" y="114.9">15</text>
<text x="372.4" y="116.6">14</text>
<text x="168.9" y="125.4">7</text>
<text x="348.8" y="120.2">4</text>
<text x="348.8" y="123.7">5</text>
<text x="352.3" y="121.9">4</text>
<text x="352.3" y="125.4">5</text>
<text x="366.8" y="125.4">12</text>
<text x="366.8" y="121.9">13</text>
<text x="372.4" y="123.7">12</text>
<text x="372.4" y="120.2">13</text>
<text x="168.9" y="129">8</text>
<text x="172.4" y="127.2">XTAL2</text>
<text x="172.4" y="130.7">XTAL1</text>
<text x="234" y="130">PA0(ADC0/PCINT0)</text>
<text x="266.5" y="129">37</text>
<text x="348.8" y="127.2">6</text>
<text x="348.8" y="130.7">7</text>
<text x="352.3" y="129">6</text>
<text x="366.8" y="129">11</text>
<text x="372.4" y="130.7">10</text>
<text x="372.4" y="127.2">11</text>
<text x="166.9" y="136">10</text>
<text x="168.9" y="132.5">9</text>
<text x="172.4" y="134.3">(PCINT24/RXD0/T3*)PD0</text>
<text x="172.4" y="137.8">(PCINT25/TXD0)PD1</text>
<text x="234" y="133.6">PA1(ADC1/PCINT1)</text>
<text x="234" y="137.1">PA2(ADC2/PCINT2)</text>
<text x="266.5" y="132.5">36</text>
<text x="266.5" y="136">35</text>
<text x="348.8" y="134.3">8</text>
<text x="352.3" y="132.5">7</text>
<text x="352.3" y="136">8</text>
<text x="366.8" y="132.5">10</text>
<text x="368.9" y="136">9</text>
<text x="372.4" y="134.3">9</text>
<text x="166.9" y="139.6">11</text>
<text x="172.4" y="141.3">(PCINT26/RXD1/INT0)PD2</text>
<text x="234" y="140.6">PA3(ADC3/PCINT3)</text>
<text x="266.5" y="139.6">34</text>
<text x="167.2" y="148.4">12</text>
<text x="172.2" y="149.8">(PCINT27/TXD1/INT1)PD3</text>
<text x="266.5" y="148.4">33</text>
<text x="167.2" y="151.9">13</text>
<text x="167.2" y="155.4">14</text>
<text x="172.2" y="153.3">(PCINT28/XCK1/OC1B)PD4</text>
<text x="234" y="150.1">PA4(ADC4/PCINT4)</text>
<text x="234" y="153.7">PA5(ADC5/PCINT5)</text>
<text x="266.5" y="151.9">32</text>
<text x="266.5" y="155.4">31</text>
<text x="348.8" y="151.9">1</text>
<text x="348.8" y="155.4">2</text>
<text x="352.3" y="153.7">1</text>
<text x="366.8" y="153.7">16</text>
<text x="372.4" y="155.4">15</text>
<text x="372.4" y="151.9">16</text>
<text x="167.2" y="159">15</text>
<text x="172.2" y="156.8">(PCINT29/OC1A)PD5</text>
<text x="172.2" y="160.4">(PCINT30/OC2B/ICP)PD6</text>
<text x="234" y="157.2">PA6(ADC6/PCINT6)</text>
<text x="234" y="160.7">PA7(ADC7/PCINT7)</text>
<text x="266.5" y="159">30</text>
<text x="348.8" y="159">3</text>
<text x="352.3" y="157.2">2</text>
<text x="352.3" y="160.7">3</text>
<text x="366.8" y="160.7">14</text>
<text x="366.8" y="157.2">15</text>
<text x="372.4" y="159">14</text>
<text x="167.2" y="162.5">16</text>
<text x="172.2" y="163.9">(PCINT31/OC2A)PD7</text>
<text x="256.8" y="164.3">AREF</text>
<text x="266.5" y="162.5">29</text>
<text x="348.8" y="162.5">4</text>
<text x="348.8" y="166">5</text>
<text x="352.3" y="164.3">4</text>
<text x="352.3" y="167.8">5</text>
<text x="366.8" y="167.8">12</text>
<text x="366.8" y="164.3">13</text>
<text x="372.4" y="166">12</text>
<text x="372.4" y="162.5">13</text>
<text x="167.2" y="173.1">19</text>
<text x="266.5" y="173.1">26</text>
<text x="348.8" y="169.5">6</text>
<text x="348.8" y="173.1">7</text>
<text x="352.3" y="171.3">6</text>
<text x="366.8" y="171.3">11</text>
<text x="372.4" y="173.1">10</text>
<text x="372.4" y="169.5">11</text>
<text x="167.2" y="176.6">20</text>
<text x="172.2" y="174.5">(PCINT16/SCL)PC0</text>
<text x="172.2" y="178">(PCINT17/SDA)PC1</text>
<text x="229.9" y="174.8">PC7(TOSC2/PCINT23)</text>
<text x="229.9" y="178.4">PC6(TOSC1/PCINT22)</text>
<text x="266.5" y="176.6">25</text>
<text x="348.8" y="176.6">8</text>
<text x="352.3" y="174.8">7</text>
<text x="352.3" y="178.4">8</text>
<text x="366.8" y="174.8">10</text>
<text x="368.9" y="178.4">9</text>
<text x="372.4" y="176.6">9</text>
<text x="167.2" y="180.1">21</text>
<text x="167.2" y="183.7">22</text>
<text x="172.2" y="181.5">(PCINT18/TCK)PC2</text>
<text x="172.2" y="185.1">(PCINT19/TMS)PC3</text>
<text x="233.8" y="185.4">PC4(TDO/PCINT20)</text>
<text x="235" y="181.9">PC5(TDI/PCINT21)</text>
<text x="266.5" y="180.1">24</text>
<text x="266.5" y="183.7">23</text>
<text x="255.3" y="217.2">1</text>
<text x="255.3" y="220.7">2</text>
<text x="258.8" y="218.9">1</text>
<text x="273.4" y="218.9">16</text>
<text x="278.9" y="220.7">15</text>
<text x="278.9" y="217.2">16</text>
<text x="31.3" y="227.8">1</text>
<text x="255.3" y="224.2">3</text>
<text x="255.3" y="227.8">4</text>
<text x="258.8" y="222.5">2</text>
<text x="258.8" y="226">3</text>
<text x="273.4" y="226">14</text>
<text x="273.4" y="222.5">15</text>
<text x="278.9" y="227.8">13</text>
<text x="278.9" y="224.2">14</text>
<text x="31.3" y="231.3">2</text>
<text x="34.8" y="229.5">RO</text>
<text x="34.8" y="233">RE</text>
<text x="51.2" y="233">B</text>
<text x="54.9" y="231.3">7100R</text>
<text x="255.3" y="231.3">5</text>
<text x="258.8" y="229.5">4</text>
<text x="258.8" y="233">5</text>
<text x="273.4" y="233">12</text>
<text x="273.4" y="229.5">13</text>
<text x="278.9" y="231.3">12</text>
<text x="31.3" y="234.8">3</text>
<text x="31.3" y="238.3">4</text>
<text x="34.8" y="236.6">DE</text>
<text x="51.2" y="236.6">A</text>
<text x="54.9" y="234.8">6100R</text>
<text x="255.3" y="234.8">6</text>
<text x="255.3" y="238.3">7</text>
<text x="258.8" y="236.6">6</text>
<text x="273.4" y="236.6">11</text>
<text x="278.9" y="238.3">10</text>
<text x="278.9" y="234.8">11</text>
<text x="34.8" y="240.1">DI</text>
<text x="107.2" y="244" transform="rotate(-90 107.2 244)">2</text>
<text x="121.4" y="244" transform="rotate(-90 121.4 244)">1</text>
<text x="255.3" y="241.9">8</text>
<text x="258.8" y="240.1">7</text>
<text x="258.8" y="243.6">8</text>
<text x="273.4" y="240.1">10</text>
<text x="275.4" y="243.6">9</text>
<text x="278.9" y="241.9">9</text>
<text x="114.3" y="267.2" transform="rotate(-90 114.3 267.2)">3</text>
</g>
<g font-size="3.2" fill="#f00">
<text x="343.1" y="33.7">VCC</text>
<text x="351.2" y="32">8</text>
<text x="350.2" y="63.7">VCC</text>
<text x="358.2" y="61.9">8</text>
<text x="168.9" y="118.4">5</text>
<text x="172.4" y="120.2">VCC</text>
<text x="266.5" y="125.4">38</text>
<text x="258.4" y="126.5">VCC</text>
<text x="167.2" y="166">17</text>
<text x="172.2" y="167.4">VCC</text>
<text x="256.3" y="171.3">AVCC</text>
<text x="266.5" y="169.5">27</text>
<text x="54.9" y="227.8">8</text>
<text x="46.8" y="229.5">VCC</text>
</g>
<text font-size="1.8" fill="#00f" x="313.5" y="66.9">Body Gnd</text>
</svg>
